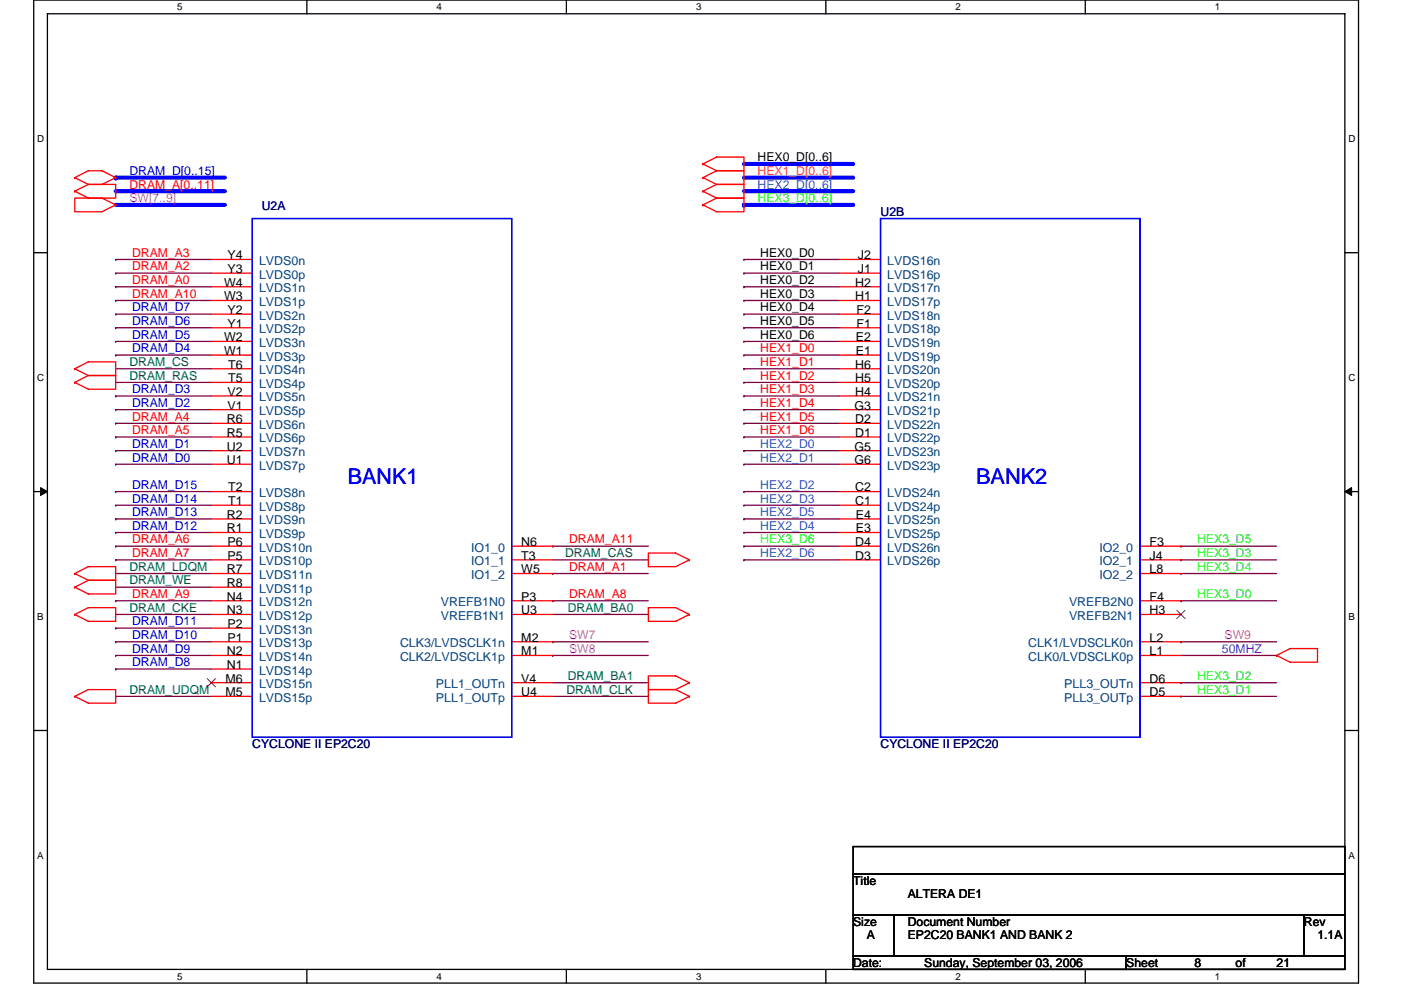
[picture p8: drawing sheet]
<svg xmlns="http://www.w3.org/2000/svg" width="297mm" height="210mm" viewBox="0 0 297 210" stroke-linecap="round" stroke-linejoin="round" font-family="sans-serif">
<path d="M7.2 0h280.8v208.5h-280.8zM10.1 2.9h275v202.7h-275z" fill="none" stroke="#000" stroke-width=".28"/>
<g fill="#fff">
<path d="M37.5 .3h1.2v2.3h-1.2z"/>
<path d="M37.5 205.9h1.2v2.3h-1.2z"/>
</g>
<path d="M65.1 0v2.9M65.1 205.6v2.9" fill="none" stroke="#000" stroke-width=".28"/>
<g fill="#fff">
<path d="M92.6 .3h1.1v2.3h-1.1z"/>
<path d="M92.6 205.9h1.1v2.3h-1.1z"/>
</g>
<path d="M120.1 0v2.9M120.1 205.6v2.9" fill="none" stroke="#000" stroke-width=".28"/>
<g fill="#fff">
<path d="M147.6 .3h1.1v2.3h-1.1z"/>
<path d="M147.6 205.9h1.1v2.3h-1.1z"/>
</g>
<path d="M175.1 0v2.9M175.1 205.6v2.9" fill="none" stroke="#000" stroke-width=".28"/>
<g fill="#fff">
<path d="M202.6 .3h1.1v2.3h-1.1z"/>
<path d="M202.6 205.9h1.1v2.3h-1.1z"/>
</g>
<path d="M230.1 0v2.9M230.1 205.6v2.9" fill="none" stroke="#000" stroke-width=".28"/>
<g fill="#fff">
<path d="M257.6 .3h1.2v2.3h-1.2z"/>
<path d="M257.6 205.9h1.2v2.3h-1.2z"/>
<path d="M7.9 28.3h1.5v2.3h-1.5z"/>
<path d="M285.9 28.3h1.5v2.3h-1.5z"/>
<path d="M7.9 78.9h1.5v2.3h-1.5z"/>
<path d="M285.9 78.9h1.5v2.3h-1.5z"/>
</g>
<path d="M7.2 53.6h2.9M285.1 53.6h2.9" fill="none" stroke="#000" stroke-width=".28"/>
<g fill="#fff">
<path d="M7.9 129.6h1.4v2.3h-1.4z"/>
<path d="M285.9 129.6h1.3v2.3h-1.3z"/>
</g>
<path d="M7.2 104.3h2.9M285.1 104.3h2.9" fill="none" stroke="#000" stroke-width=".28"/>
<path d="M8.6 103.4l1.5 .9-1.5 .8zM285.1 104.3l1.5-.9v1.7z" fill="#000" stroke="#000" stroke-width=".21"/>
<g fill="#fff">
<path d="M7.9 180.3h1.4v2.3h-1.4z"/>
<path d="M285.9 180.3h1.4v2.3h-1.4z"/>
</g>
<path d="M7.2 154.9h2.9M285.1 154.9h2.9M180.9 179.6h104.2v5.7h-104.2zM180.9 185.3h104.2v8.7h-104.2zM180.9 194h8.7v8.7h-8.7zM189.6 194h86.9v8.7h-86.9zM276.5 194h8.6v8.7h-8.6zM180.9 202.7h57.9v2.9h-57.9zM238.8 202.7h46.3v2.9h-46.3z" fill="none" stroke="#000" stroke-width=".28"/>
<path d="M24.5 37.7h.1M24.5 37.7h23.2M157.7 34.8h23.2M157.7 37.7h23.2M24.5 43.5h23.2M24.5 40.6h23.2M157.7 40.6h23.2M157.7 43.5h.1M157.7 43.5h23.2" fill="none" stroke="#00f" stroke-width=".87"/>
<g fill="none" stroke="#800040" stroke-width=".28">
<path d="M24.5 57.9h.1M24.5 55h.1M24.5 57.9h20.3M24.5 55h20.3M157.7 55h.1M157.7 57.9h.1M157.7 57.9h20.3M157.7 55h20.3M24.5 78.2h20.3M24.5 60.8h.1M24.5 63.7h.1M24.5 75.3h.1"/>
<path d="M24.5 72.4h.1M24.5 69.5h.1M24.5 66.6h.1M24.5 60.8h20.3M24.5 63.7h20.3M24.5 75.3h20.3M24.5 72.4h20.3M24.5 69.5h20.3M24.5 66.6h20.3M157.7 75.3h.1M157.7 78.2h.1M157.7 60.8h.1"/>
<path d="M157.7 63.7h.1M157.7 66.6h.1M157.7 69.5h.1M157.7 72.4h.1M157.7 60.8h20.3M157.7 63.7h20.3M157.7 75.3h20.3M157.7 72.4h20.3M157.7 69.5h20.3M157.7 66.6h20.3M157.7 78.2h20.3M24.5 81.1h20.3"/>
<path d="M24.5 89.8h.1M24.5 92.7h.1M24.5 98.5h.1M24.5 95.6h.1M24.5 86.9h.1M24.5 84h.1M24.5 89.8h20.3M24.5 92.7h20.3M24.5 98.5h20.3M24.5 95.6h20.3M24.5 86.9h20.3M24.5 84h20.3"/>
<path d="M157.7 81.1h.1M157.7 84h.1M157.7 86.9h.1M157.7 89.8h.1M157.7 92.7h.1M157.7 95.6h.1M157.7 98.5h.1M157.7 89.8h20.3M157.7 92.7h20.3M157.7 98.5h20.3M157.7 95.6h20.3M157.7 86.9h20.3"/>
<path d="M157.7 84h20.3M157.7 81.1h20.3M24.5 115.8h.1M24.5 118.7h.1M24.5 112.9h.1M24.5 110.1h.1M24.5 107.2h.1M24.5 104.3h.1M24.5 115.8h20.3M24.5 118.7h20.3M24.5 112.9h20.3M24.5 110.1h20.3"/>
<path d="M24.5 107.2h20.3M24.5 104.3h20.3M117.2 118.7h20.3M117.2 115.8h.1M117.2 115.8h20.3M157.7 104.3h.1M157.7 107.2h.1M157.7 118.7h.1M157.7 115.8h.1M157.7 110.1h.1M157.7 112.9h.1M157.7 115.8h20.3"/>
<path d="M157.7 118.7h20.3M157.7 112.9h20.3M157.7 110.1h20.3M157.7 107.2h20.3M157.7 104.3h20.3M250.4 118.7h.1M250.4 115.8h.1M250.4 115.8h20.3M250.4 118.7h20.3M24.5 124.5h20.3M24.5 130.3h20.3M24.5 121.6h20.3"/>
<path d="M24.5 127.4h.1M24.5 139h.1M24.5 136.1h.1M24.5 133.2h.1M24.5 139h20.3M24.5 136.1h20.3M24.5 127.4h20.3M24.5 133.2h20.3M117.2 130.3h20.3M117.2 139h.1M117.2 136.1h.1M117.2 121.6h.1"/>
<path d="M117.2 127.4h.1M117.2 139h20.3M117.2 136.1h20.3M117.2 121.6h20.3M117.2 127.4h20.3M250.4 139h20.3M250.4 136.1h.1M250.4 127.4h.1M250.4 121.6h.1M250.4 136.1h20.3M250.4 121.6h20.3M250.4 127.4h20.3"/>
<path d="M24.5 147.7h.1M24.5 141.9h.1M24.5 147.7h20.3M24.5 141.9h20.3M117.2 144.8h20.3M117.2 147.7h20.3M250.4 147.7h.1M250.4 144.8h.1M250.4 147.7h20.3M250.4 144.8h20.3"/>
</g>
<g fill="none" stroke="#f00" stroke-width=".28">
<path d="M15.9 37.7h.1M15.9 37.7l2.8-1.5h2.9l2.9 1.5M15.9 37.7l2.8 1.4M18.7 39.1h5.8v2.9h-5.8l-2.8-1.4M18.7 39.1l-2.8 1.5M24.5 37.7l-2.9 1.4h-2.9M24.5 37.7h.1M149 34.8l2.9-1.5h5.8v2.9h-5.8M149 34.8h.1M149 37.7h.1M149 34.8l2.9 1.4M149 37.7l2.9 1.4"/>
<path d="M151.9 36.2h5.8v2.9h-5.8M151.9 39.1h5.8v2.9h-5.8M151.9 36.2l-2.9 1.5M151.9 39.1l-2.9 1.5M15.9 42h5.7l2.9 1.5-2.9 1.4h-5.7zM15.9 40.6h.1M24.5 43.5h.1M44.8 55h8.7M44.8 57.9h8.7M149 40.6h.1M149 43.5h.1M149 40.6l2.9 1.4"/>
<path d="M151.9 42h5.8v2.9h-5.8l-2.9-1.4M151.9 42l-2.9 1.5M178 55h8.7M178 57.9h8.7M15.9 78.2l2.8-1.4h5.8v2.9h-5.8M15.9 78.2h.1M15.9 78.2l2.8 1.5M18.7 79.7h5.8v2.8h-5.8l-2.8-1.4M18.7 79.7l-2.8 1.4M44.8 60.8h8.7M44.8 63.7h8.7M44.8 66.6h8.7"/>
<path d="M44.8 69.5h8.7M44.8 72.4h8.7M44.8 75.3h8.7M44.8 78.2h8.7M178 60.8h8.7M178 63.7h8.7M178 66.6h8.7M178 69.5h8.7M178 72.4h8.7M178 75.3h8.7M178 78.2h8.7M15.9 81.1h.1"/>
<path d="M44.8 81.1h8.7M44.8 84h8.7M44.8 89.8h8.7M44.8 92.7h8.7M44.8 95.6h8.7M44.8 98.5h8.7M44.8 86.9h8.7M178 81.1h8.7M178 84h8.7M178 89.8h8.7M178 92.7h8.7M178 95.6h8.7"/>
<path d="M178 98.5h8.7M178 86.9h8.7M44.8 104.3h8.7M44.8 107.2h8.7M44.8 110.1h8.7M44.8 112.9h8.7M44.8 115.8h8.7M44.8 118.7h8.7M108.5 115.8h8.7M108.5 118.7h8.7M137.5 117.3h5.8l2.9 1.4-2.9 1.5h-5.8zM146.2 118.7h.1"/>
<path d="M178 104.3h8.7M178 107.2h8.7M178 110.1h8.7M178 112.9h8.7M178 115.8h8.7M178 118.7h8.7M241.7 115.8h8.7M241.7 118.7h8.7M15.9 121.6l2.8-1.4h5.8v2.9h-5.8M15.9 121.6h.1M15.9 130.3l2.8-1.4h5.8v2.9h-5.8zM15.9 130.3h.1"/>
<path d="M15.9 124.5h.1M15.9 121.6l2.8 1.5M18.7 123.1h5.8v2.9h-5.8l-2.8-1.5M18.7 123.1l-2.8 1.4M44.8 139h8.7M44.8 136.1h8.7M44.8 121.6h8.7M44.8 124.5h8.7M44.8 130.3h8.7M44.8 127.4h8.7M44.8 133.2h8.7M108.5 139h8.7"/>
<path d="M108.5 136.1h8.7M108.5 121.6h8.7M108.5 130.3h8.7M108.5 127.4h8.7M137.5 128.9h5.8l2.9 1.4-2.9 1.5h-5.8zM146.2 130.3h.1M241.7 139h8.7M241.7 136.1h8.7M241.7 121.6h8.7M241.7 130.3h8.7M241.7 127.4h8.7M270.7 139l2.9-1.4h5.7v2.9h-5.7z"/>
<path d="M270.7 139h.1M15.9 147.7l2.8-1.4h5.8v2.8h-5.8zM15.9 147.7h.1M44.8 141.9h8.7M44.8 144.8h8.7M44.8 147.7h8.7M108.5 144.8h8.7M108.5 147.7h8.7M143.3 146.3h-5.8v2.8h5.8l2.9-1.4M143.3 146.3l2.9 1.4M146.2 147.7h.1M146.2 144.8l-2.9-1.4h-5.8v2.9h5.8"/>
<path d="M146.2 144.8h.1M146.2 144.8l-2.9 1.5M241.7 144.8h8.7M241.7 147.7h8.7"/>
</g>
<path d="M249.5 129.5l1.8 1.7M251.2 129.5l-1.7 1.7M43.9 143.9l1.8 1.8M45.7 143.9l-1.8 1.8" fill="none" stroke="#804000" stroke-width=".21"/>
<path d="M53.5 46.4h55v110h-55zM186.7 46.4h55v110h-55z" fill="none" stroke="#00f" stroke-width=".28"/>
<g font-size="4.6" fill="#00f">
<text x="73.8" y="102.6">BANK1</text>
<text x="206.9" y="102.6">BANK2</text>
</g>
<g font-size="2.6">
<text x="160.6" y="34.2">HEX0_D[0..6]</text>
<text x="48.2" y="55">Y4</text>
<text x="48.2" y="57.9">Y3</text>
<text x="161.2" y="54.5">HEX0_D0</text>
<text x="161.2" y="57.4">HEX0_D1</text>
<text x="181.9" y="57.9">J1</text>
<text x="181.9" y="55">J2</text>
<text x="47.5" y="60.8">W4</text>
<text x="47.5" y="63.7">W3</text>
<text x="161.2" y="60.3">HEX0_D2</text>
<text x="161.2" y="63.2">HEX0_D3</text>
<text x="181.3" y="60.8">H2</text>
<text x="181.3" y="63.7">H1</text>
<text x="48.2" y="66.6">Y2</text>
<text x="48.2" y="69.5">Y1</text>
<text x="161.2" y="66.1">HEX0_D4</text>
<text x="161.2" y="68.9">HEX0_D5</text>
<text x="161.2" y="71.8">HEX0_D6</text>
<text x="181.6" y="66.6">F2</text>
<text x="181.6" y="69.5">F1</text>
<text x="47.5" y="72.4">W2</text>
<text x="47.5" y="75.3">W1</text>
<text x="181.4" y="72.4">E2</text>
<text x="181.4" y="75.3">E1</text>
<text x="48.2" y="84">V2</text>
<text x="48.4" y="78.2">T6</text>
<text x="48.4" y="81.1">T5</text>
<text x="181.3" y="78.2">H6</text>
<text x="181.3" y="81.1">H5</text>
<text x="181.3" y="84">H4</text>
<text x="48.1" y="89.8">R6</text>
<text x="48.2" y="86.9">V1</text>
<text x="181.1" y="86.9">G3</text>
<text x="181.3" y="89.8">D2</text>
<text x="48.1" y="92.7">R5</text>
<text x="48.1" y="95.6">U2</text>
<text x="181.1" y="95.6">G5</text>
<text x="181.3" y="92.7">D1</text>
<text x="48.1" y="98.4">U1</text>
<text x="181.1" y="98.4">G6</text>
<text x="48.4" y="104.2">T2</text>
<text x="48.4" y="107.1">T1</text>
<text x="181.3" y="104.2">C2</text>
<text x="181.3" y="107.1">C1</text>
<text x="48.1" y="110">R2</text>
<text x="48.1" y="112.9">R1</text>
<text x="181.4" y="110">E4</text>
<text x="181.4" y="112.9">E3</text>
<text x="48.2" y="115.8">P6</text>
<text x="48.2" y="118.7">P5</text>
<text x="110.5" y="118.7">T3</text>
<text x="110.5" y="115.8">N6</text>
<text x="181.3" y="115.8">D4</text>
<text x="181.3" y="118.7">D3</text>
<text x="243.7" y="115.8">F3</text>
<text x="243.7" y="118.7">J4</text>
<text x="48.1" y="121.6">R7</text>
<text x="48.1" y="124.5">R8</text>
<text x="110.5" y="121.6">W5</text>
<text x="243.7" y="121.6">L8</text>
<text x="48.1" y="130.3">N3</text>
<text x="48.1" y="127.4">N4</text>
<text x="110.5" y="130.3">U3</text>
<text x="110.5" y="127.4">P3</text>
<text x="243.7" y="127.4">F4</text>
<text x="243.7" y="130.3">H3</text>
<text x="48.2" y="133.2">P2</text>
<text x="48.2" y="136.1">P1</text>
<text x="110.5" y="136.1">M2</text>
<text x="243.7" y="136.1">L2</text>
<text x="48.1" y="139">N2</text>
<text x="48.1" y="141.9">N1</text>
<text x="110.5" y="139">M1</text>
<text x="243.7" y="139">L1</text>
<text x="47.8" y="144.8">M6</text>
<text x="47.8" y="147.7">M5</text>
<text x="110.5" y="147.7">U4</text>
<text x="110.5" y="144.8">V4</text>
<text x="243.7" y="144.8">D6</text>
<text x="243.7" y="147.7">D5</text>
<text x="180.9" y="187.7">Title</text>
<text x="192.5" y="190.6">ALTERA DE1</text>
<text x="180.9" y="196.4">Size</text>
<text x="192.5" y="196.4">Document Number</text>
<text x="276.5" y="196.4">Rev</text>
<text x="183.8" y="199.3">A</text>
<text x="192.5" y="199.3">EP2C20 BANK1 AND BANK 2</text>
<text x="279.3" y="199.3">1.1A</text>
<text x="180.9" y="205">Date:</text>
<text x="196" y="205">Sunday, September 03, 2006</text>
<text x="238.8" y="205">Sheet</text>
<text x="253.3" y="205">8</text>
<text x="262" y="205">of</text>
<text x="270.7" y="205">21</text>
</g>
<g font-size="2.6" fill="#00f">
<text x="27.4" y="37.1">DRAM_D[0..15]</text>
<text x="28" y="71.8">DRAM_D5</text>
<text x="28" y="68.9">DRAM_D6</text>
<text x="28" y="66.1">DRAM_D7</text>
<text x="28" y="74.7">DRAM_D4</text>
<text x="28" y="83.4">DRAM_D3</text>
<text x="28" y="86.3">DRAM_D2</text>
<text x="28" y="95">DRAM_D1</text>
<text x="28" y="97.9">DRAM_D0</text>
<text x="28" y="106.6">DRAM_D14</text>
<text x="28" y="103.7">DRAM_D15</text>
<text x="28" y="112.4">DRAM_D12</text>
<text x="28" y="109.5">DRAM_D13</text>
<text x="28" y="135.6">DRAM_D10</text>
<text x="28" y="132.7">DRAM_D11</text>
<text x="28" y="141.3">DRAM_D8</text>
<text x="28" y="138.5">DRAM_D9</text>
</g>
<g font-size="2.6" fill="#f00">
<text x="27.4" y="40">DRAM_A[0..11]</text>
<text x="28" y="57.4">DRAM_A2</text>
<text x="28" y="54.5">DRAM_A3</text>
<text x="28" y="60.3">DRAM_A0</text>
<text x="28" y="63.2">DRAM_A10</text>
<text x="161.2" y="74.7">HEX1_D0</text>
<text x="161.2" y="77.6">HEX1_D1</text>
<text x="161.2" y="80.5">HEX1_D2</text>
<text x="161.2" y="83.4">HEX1_D3</text>
<text x="28" y="89.2">DRAM_A4</text>
<text x="161.2" y="86.3">HEX1_D4</text>
<text x="161.2" y="89.2">HEX1_D5</text>
<text x="28" y="92.1">DRAM_A5</text>
<text x="161.2" y="92.1">HEX1_D6</text>
<text x="28" y="115.3">DRAM_A6</text>
<text x="28" y="118.2">DRAM_A7</text>
<text x="120.6" y="115.3">DRAM_A11</text>
<text x="120.6" y="121.1">DRAM_A1</text>
<text x="28" y="126.9">DRAM_A9</text>
<text x="120.6" y="126.9">DRAM_A8</text>
</g>
<text font-size="2.6" fill="#ff8000" x="160.6" y="37.1">HEX1_D[0..6]</text>
<g font-size="2.6" fill="#0080ff">
<text x="160.6" y="40">HEX2_D[0..6]</text>
<text x="161.2" y="95">HEX2_D0</text>
<text x="161.2" y="97.9">HEX2_D1</text>
<text x="161.2" y="103.7">HEX2_D2</text>
<text x="161.2" y="106.6">HEX2_D3</text>
<text x="161.2" y="109.5">HEX2_D5</text>
<text x="161.2" y="112.4">HEX2_D4</text>
<text x="161.2" y="118.2">HEX2_D6</text>
</g>
<g font-size="2.6" fill="#f0f">
<text x="27.4" y="42.9">SW[7..9]</text>
<text x="120.6" y="135.6">SW7</text>
<text x="259.6" y="135.6">SW9</text>
<text x="120.6" y="138.5">SW8</text>
</g>
<g font-size="2.6" fill="#000080">
<text x="55.5" y="44.6">U2A</text>
<text x="186.7" y="45.8">U2B</text>
<text x="53.5" y="158.7">CYCLONE II EP2C20</text>
<text x="186.7" y="158.7">CYCLONE II EP2C20</text>
</g>
<g font-size="2.6" fill="#0f0">
<text x="160.6" y="42.9">HEX3_D[0..6]</text>
<text x="161.2" y="115.3">HEX3_D6</text>
<text x="253.8" y="118.2">HEX3_D3</text>
<text x="253.8" y="115.3">HEX3_D5</text>
<text x="253.8" y="121.1">HEX3_D4</text>
<text x="253.8" y="126.9">HEX3_D0</text>
<text x="253.8" y="147.1">HEX3_D1</text>
<text x="253.8" y="144.2">HEX3_D2</text>
</g>
<g font-size="2.6" fill="#004080">
<text x="54.9" y="56.2">LVDS0n</text>
<text x="54.9" y="59.1">LVDS0p</text>
<text x="188.1" y="59.1">LVDS16p</text>
<text x="188.1" y="56.2">LVDS16n</text>
<text x="54.9" y="62">LVDS1n</text>
<text x="54.9" y="64.9">LVDS1p</text>
<text x="188.1" y="62">LVDS17n</text>
<text x="188.1" y="64.9">LVDS17p</text>
<text x="54.9" y="67.8">LVDS2n</text>
<text x="54.9" y="70.7">LVDS2p</text>
<text x="188.1" y="67.8">LVDS18n</text>
<text x="188.1" y="70.7">LVDS18p</text>
<text x="54.9" y="73.6">LVDS3n</text>
<text x="54.9" y="76.5">LVDS3p</text>
<text x="188.1" y="73.6">LVDS19n</text>
<text x="188.1" y="76.5">LVDS19p</text>
<text x="54.9" y="79.4">LVDS4n</text>
<text x="54.9" y="82.3">LVDS4p</text>
<text x="188.1" y="79.4">LVDS20n</text>
<text x="188.1" y="82.3">LVDS20p</text>
<text x="54.9" y="85.2">LVDS5n</text>
<text x="54.9" y="88.1">LVDS5p</text>
<text x="188.1" y="85.2">LVDS21n</text>
<text x="188.1" y="88.1">LVDS21p</text>
<text x="54.9" y="91">LVDS6n</text>
<text x="54.9" y="93.9">LVDS6p</text>
<text x="188.1" y="91">LVDS22n</text>
<text x="188.1" y="93.9">LVDS22p</text>
<text x="54.9" y="96.8">LVDS7n</text>
<text x="54.9" y="99.6">LVDS7p</text>
<text x="188.1" y="96.8">LVDS23n</text>
<text x="188.1" y="99.6">LVDS23p</text>
<text x="54.9" y="105.4">LVDS8n</text>
<text x="188.1" y="105.4">LVDS24n</text>
<text x="54.9" y="108.3">LVDS8p</text>
<text x="54.9" y="111.2">LVDS9n</text>
<text x="188.1" y="108.3">LVDS24p</text>
<text x="188.1" y="111.2">LVDS25n</text>
<text x="54.9" y="114.1">LVDS9p</text>
<text x="54.9" y="117">LVDS10n</text>
<text x="54.9" y="119.9">LVDS10p</text>
<text x="99.9" y="119.9">IO1_1</text>
<text x="99.9" y="117">IO1_0</text>
<text x="188.1" y="114.1">LVDS25p</text>
<text x="188.1" y="117">LVDS26n</text>
<text x="188.1" y="119.9">LVDS26p</text>
<text x="233.1" y="117">IO2_0</text>
<text x="233.1" y="119.9">IO2_1</text>
<text x="54.9" y="122.8">LVDS11n</text>
<text x="54.9" y="125.7">LVDS11p</text>
<text x="99.9" y="122.8">IO1_2</text>
<text x="233.1" y="122.8">IO2_2</text>
<text x="54.9" y="131.5">LVDS12p</text>
<text x="54.9" y="128.6">LVDS12n</text>
<text x="93.4" y="131.5">VREFB1N1</text>
<text x="93.4" y="128.6">VREFB1N0</text>
<text x="226.6" y="128.6">VREFB2N0</text>
<text x="226.6" y="131.5">VREFB2N1</text>
<text x="54.9" y="134.4">LVDS13n</text>
<text x="54.9" y="137.3">LVDS13p</text>
<text x="84.8" y="137.3">CLK3/LVDSCLK1n</text>
<text x="218" y="137.3">CLK1/LVDSCLK0n</text>
<text x="54.9" y="140.2">LVDS14n</text>
<text x="54.9" y="143.1">LVDS14p</text>
<text x="84.8" y="140.2">CLK2/LVDSCLK1p</text>
<text x="218" y="140.2">CLK0/LVDSCLK0p</text>
<text x="54.9" y="146">LVDS15n</text>
<text x="54.9" y="148.9">LVDS15p</text>
<text x="92.4" y="148.9">PLL1_OUTp</text>
<text x="92.4" y="146">PLL1_OUTn</text>
<text x="225.6" y="146">PLL3_OUTn</text>
<text x="225.6" y="148.9">PLL3_OUTp</text>
</g>
<g font-size="2.6" fill="#008000">
<text x="27.4" y="77.6">DRAM_CS</text>
<text x="27.4" y="80.5">DRAM_RAS</text>
<text x="119.8" y="118.2">DRAM_CAS</text>
<text x="27.4" y="121.1">DRAM_LDQM</text>
<text x="27.4" y="124">DRAM_WE</text>
<text x="27.4" y="129.8">DRAM_CKE</text>
<text x="120.4" y="129.8">DRAM_BA0</text>
<text x="27.4" y="147.1">DRAM_UDQM</text>
<text x="120.1" y="147.1">DRAM_CLK</text>
<text x="120.4" y="144.2">DRAM_BA1</text>
</g>
<text font-size="2.6" fill="#8000ff" x="259.1" y="138.5">50MHZ</text>
<g font-size="2.1">
<text x="37.5" y="2.2">5</text>
<text x="92.6" y="2.2">4</text>
<text x="147.6" y="2.2">3</text>
<text x="202.6" y="2.2">2</text>
<text x="257.6" y="2.2">1</text>
<text x="7.9" y="30.1">D</text>
<text x="285.9" y="30.1">D</text>
<text x="7.9" y="80.8">C</text>
<text x="285.9" y="80.8">C</text>
<text x="7.9" y="131.4">B</text>
<text x="285.9" y="131.4">B</text>
<text x="7.9" y="182.1">A</text>
<text x="285.9" y="182.1">A</text>
<text x="37.5" y="207.8">5</text>
<text x="92.6" y="207.8">4</text>
<text x="147.6" y="207.8">3</text>
<text x="202.6" y="207.8">2</text>
<text x="257.6" y="207.8">1</text>
</g>
</svg>
